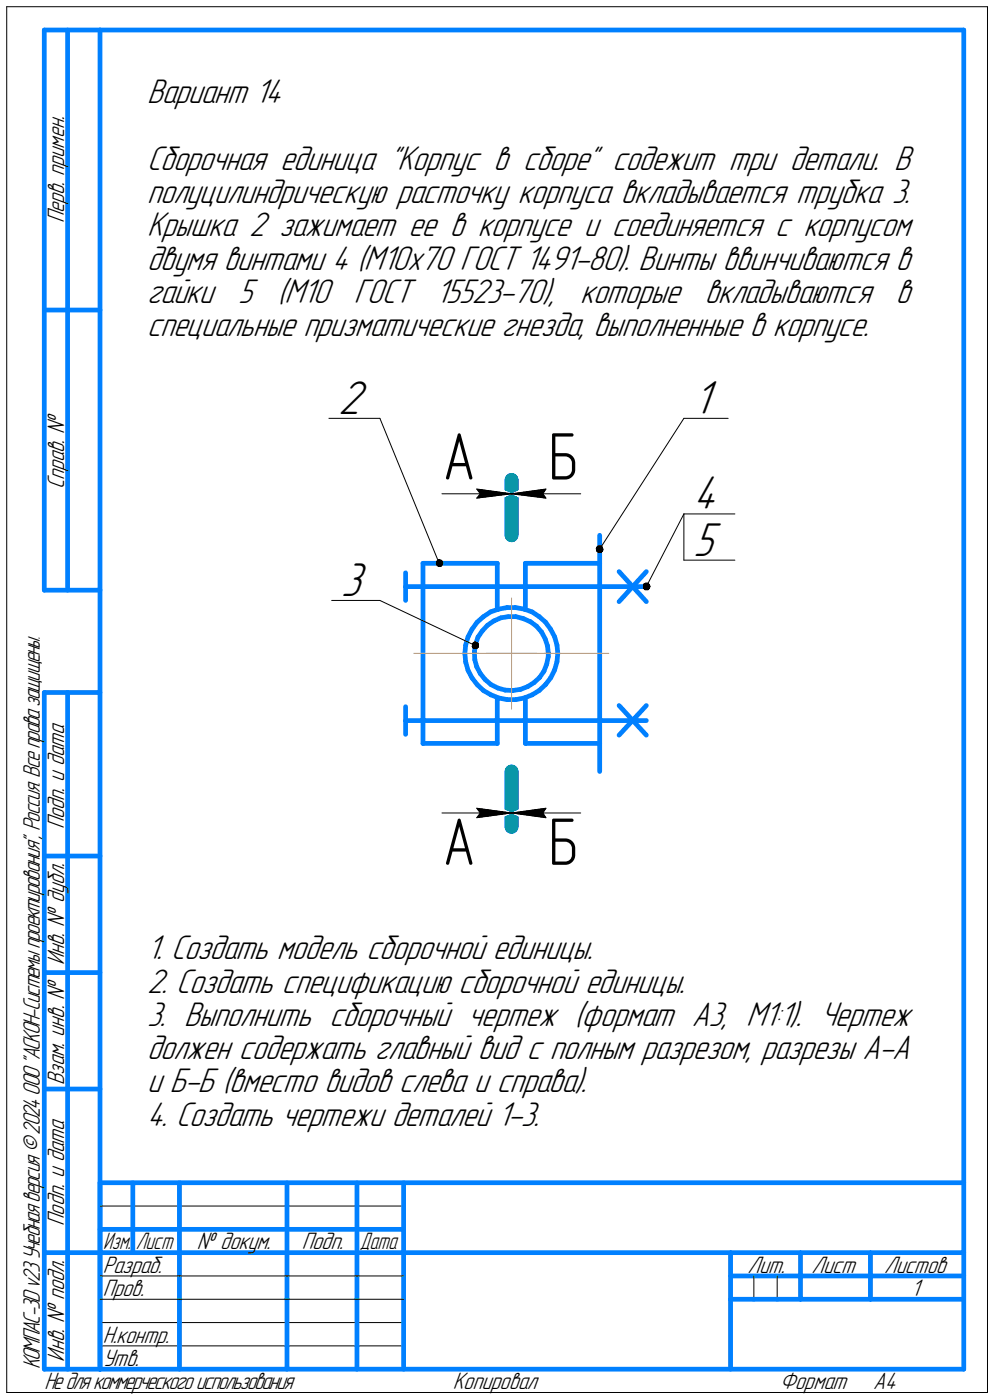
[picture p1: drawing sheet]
<svg xmlns="http://www.w3.org/2000/svg" width="213mm" height="300mm" viewBox="0 0 213 300" stroke-linecap="round" stroke-linejoin="round" font-family="sans-serif">
<g fill="none" stroke="#000" stroke-width=".21">
<path d="M1.4 1.4h210.1zM1.4 1.4v297zM211.5 1.4v297zM70.4 89.7h11zM81.4 89.7l12.7 31zM146.5 89.7l-18.1 28zM146.5 89.7h9.5zM94.7 105.8h14.9zM102.1 106.8l7.5-1zM102.1 104.8l.8 1zM102.1 104.8l7.5 1zM102.9 105.8l-.8 1z"/>
<path d="M109.6 105.8l7.3-1zM109.6 105.8l7.3 1zM109.6 105.8h14.8zM116.2 105.8l.7 1zM116.9 104.8l-.7 1zM146.5 110.2l-8.1 15.5zM146.5 110.2v9.9zM146.5 110.2h10.9zM71 128.7h10.4zM81.4 128.7l20.4 9.6zM146.5 120.1h10.9zM94.7 174.2h14.9z"/>
<path d="M102.1 175.3l7.5-1.1zM102.1 173.2l.8 1zM102.1 173.2l7.5 1zM102.9 174.2l-.8 1.1zM109.6 174.2l7.3-1zM109.6 174.2l7.3 1.1zM109.6 174.2h14.8zM116.2 174.2l.7 1.1zM116.9 173.2l-.7 1zM21.4 258.5h65zM21.4 273.5h17zM21.4 278.5h17z"/>
<path d="M38.4 273.5h23.1zM38.4 278.5h23.1zM61.5 273.5h15zM61.5 278.5h15zM76.5 273.5h9.9zM76.5 278.5h9.9zM161.5 273.5v5zM166.5 273.5v5zM1.4 298.4h210.1zM21.4 283.5h65zM21.4 288.5h65z"/>
</g>
<g fill="none" stroke="#0080ff" stroke-width="1">
<path d="M9.5 6.4v120.1zM9.5 6.4h11.9zM14.5 6.4v120.1zM21.4 6.4h185zM21.4 6.4v287.1zM206.4 6.4v287.1zM9.5 66.5h11.9zM128.4 114.7v6zM9.5 126.5h11.9zM86.9 122.8v5.9zM86.9 125.7h51.5zM90.6 120.7h15.9z"/>
<path d="M90.6 120.7v38.6zM99.7 138.3l-.1 1.7zM100.2 136.5l-.5 1.8zM101.1 134.9l-.9 1.6zM101.6 139.7l.1 1.7zM101.9 138.1l-.3 1.6zM102.2 133.3l1.3-1.1zM102.2 133.3l-1.1 1.6zM102.4 136.6l-.5 1.5zM103.3 135.2l-.9 1.4zM103.5 132.2l1.6-1.1zM104.4 134l1.3-.9z"/>
<path d="M104.4 134l-1.1 1.2zM105.1 131.1l1.7-.5zM105.7 133.1l1.6-.7zM106.5 120.7v9.9zM106.8 130.6l1.8-.4zM107.3 132.4l1.6-.2zM108.6 130.2h1.8zM108.9 132.2h1.6zM110.4 130.2l1.9 .4zM110.5 132.2l1.6 .4zM112.1 132.6l1.5 .7zM112.3 130.6l1.7 .5z"/>
<path d="M112.5 120.7v9.9zM112.5 120.7h15.9zM113.6 133.3l1.3 .9zM114 131.1l1.5 1.1zM114.9 134.2l1.1 1.3zM115.5 132.2l1.3 1.1zM116 135.5l.8 1.4zM116.8 136.9l.5 1.5zM116.8 133.3l1.1 1.6zM117.3 138.4l.1 1.6zM117.9 134.9l.9 1.6zM118.8 136.5l.5 1.8z"/>
<path d="M119.3 138.3l.2 1.7zM128.4 120.7v38.6zM132.6 122.5l5.8 6.4zM138.4 122.5l-5.8 6.4zM9.5 148.4v145.1zM9.5 148.4h11.9zM14.5 148.4v145.1zM86.9 151.5v5.9zM86.9 154.4h51.5zM90.6 159.3h15.9zM99.6 140l.1 1.9zM99.7 141.9l.5 1.8z"/>
<path d="M100.2 143.7l.9 1.6zM101.1 145.3l1.1 1.4zM101.7 141.4l.4 1.5zM102.1 142.9l.8 1.5zM102.2 146.7l1.3 1.3zM102.9 144.4l1 1.2zM103.5 148l1.7 .9zM103.9 145.6l1.3 1.1zM105.2 146.7l1.5 .8zM105.2 148.9l1.6 .7zM106.5 149.5v9.8zM106.7 147.5l1.5 .4z"/>
<path d="M106.8 149.6l1.8 .3zM108.2 147.9l1.6 .1zM108.6 149.9h1.9zM109.8 148l1.7-.3zM110.5 149.9l1.8-.3zM111.5 147.7l1.5-.5zM112.3 149.6l1.7-.7zM112.5 159.3h15.9zM112.5 149.5v9.8zM113 147.2l1.4-.9zM114 148.9l1.5-.9zM114.4 146.3l1.2-1.1z"/>
<path d="M115.5 148l1.3-1.3zM116.5 143.8l-.9 1.4zM117.1 142.3l-.6 1.5zM117.4 140.7l-.3 1.6zM117.4 140v.7zM117.9 145.3l-1.1 1.4zM118.8 143.6l-.9 1.7zM119.3 141.8l-.5 1.8zM119.5 140l-.2 1.8zM128.4 159.3v6.1zM132.6 151.2l5.8 6.4zM138.4 151.2l-5.8 6.4z"/>
<path d="M9.5 183.5h11.9zM9.5 208.4h11.9zM9.5 233.4h11.9zM21.4 253.5h185zM21.4 253.5v40zM28.4 253.5v15zM38.4 253.5v25zM61.5 253.5v25zM76.5 253.5v25zM86.4 253.5v40zM9.5 268.5h11.9zM21.4 263.5h7z"/>
<path d="M21.4 268.5h7zM28.4 263.5h10zM28.4 268.5h10zM38.4 278.5v15zM38.4 263.5h23.1zM38.4 268.5h23.1zM61.5 278.5v15zM61.5 263.5h15zM61.5 268.5h15zM76.5 278.5v15zM76.5 263.5h9.9zM76.5 268.5h9.9z"/>
<path d="M86.4 268.5h120zM156.5 268.5v25zM156.5 273.5h14.9zM156.5 278.5h5zM161.5 278.5h5zM166.5 278.5h4.9zM171.4 268.5v10zM171.4 273.5h35zM171.4 278.5h15zM186.4 268.5v10zM186.4 278.5h20zM9.5 293.5h11.9z"/>
<path d="M21.4 293.5h185z"/>
</g>
<path d="M109.6 130.1v9.9zM109.6 128.2v11.8zM88.6 140h11zM99.6 140h10zM101.1 140h1.4zM104.1 140h5.5zM109.6 140h9.9zM109.6 140v9.9zM109.6 140h5.4zM109.6 140v12zM116.5 140h1.4zM119.5 140h10.9z" fill="none" stroke="#ff8000" stroke-width=".21"/>
<path d="M109.6 102.9v11.8zM109.6 165.4v11.8z" fill="none" stroke="#009696" stroke-width="3"/>
<g fill="#fff" stroke="#fff" stroke-width=".21">
<path d="M94.8 91.7h7.1zM94.8 91.8h7.1zM94.8 91.9h7.1zM94.8 91.9h7.1zM94.8 92h7.1zM94.8 92.1h7.1zM94.8 92.2h7.1zM94.8 92.3h7.1zM94.8 92.4h7.1zM94.8 92.5h7.1zM94.8 92.5h7.1zM94.8 92.6h7.1zM94.8 92.7h7.1zM94.8 92.8h7.1zM94.8 92.9h7.1zM94.8 93h7.1zM94.8 93h7.1zM94.8 93.1h7.1zM94.8 93.2h7.1zM94.8 93.3h7.1zM94.8 93.4h7.1zM94.8 93.5h7.1zM94.8 93.6h7.1zM94.8 93.6h7.1zM94.8 93.7h7.1zM94.8 93.8h7.1zM94.8 93.9h7.1zM94.8 94h7.1zM94.8 94.1h7.1zM94.8 94.1h7.1zM94.8 94.2h7.1zM94.8 94.3h7.1zM94.8 94.4h7.1zM94.8 94.5h7.1zM94.8 94.6h7.1zM94.8 94.7h7.1zM94.8 94.7h7.1zM94.8 94.8h7.1zM94.8 94.9h7.1zM94.8 95h7.1zM94.8 95.1h7.1zM94.8 95.2h7.1zM94.8 95.2h7.1zM94.8 95.3h7.1zM94.8 95.4h7.1zM94.8 95.5h7.1zM94.8 95.6h7.1zM94.8 95.7h7.1zM94.8 95.8h7.1zM94.8 95.8h7.1zM94.8 95.9h7.1zM94.8 96h7.1zM94.8 96.1h7.1zM94.8 96.2h7.1zM94.8 96.3h7.1zM94.8 96.4h7.1zM94.8 96.4h7.1zM94.8 96.5h7.1zM94.8 96.6h7.1zM94.8 96.7h7.1zM94.8 96.8h7.1zM94.8 96.9h7.1zM94.8 96.9h7.1zM94.8 97h7.1zM94.8 97.1h7.1zM94.8 97.2h7.1zM94.8 97.3h7.1zM94.8 97.4h7.1zM94.8 97.5h7.1zM94.8 97.5h7.1zM94.8 97.6h7.1zM94.8 97.7h7.1zM94.8 97.8h7.1zM94.8 97.9h7.1zM94.8 98h7.1zM94.8 98h7.1zM94.8 98.1h7.1zM94.8 98.2h7.1zM94.8 98.3h7.1zM94.8 98.4h7.1zM94.8 98.5h7.1zM94.8 98.6h7.1zM94.8 98.6h7.1zM94.8 98.7h7.1zM94.8 98.8h7.1zM94.8 98.9h7.1zM94.8 99h7.1zM94.8 99.1h7.1zM94.8 99.1h7.1zM94.8 99.2h7.1zM94.8 99.3h7.1zM94.8 99.4h7.1zM94.8 99.5h7.1zM94.8 99.6h7.1zM94.8 99.7h7.1zM94.8 99.7h7.1zM94.8 99.8h7.1zM94.8 99.9h7.1zM94.8 100h7.1zM94.8 100.1h7.1zM94.8 100.2h7.1zM94.8 100.2h7.1zM94.8 100.3h7.1zM94.8 100.4h7.1zM94.8 100.5h7.1zM94.8 100.6h7.1zM94.8 100.7h7.1zM94.8 100.8h7.1zM94.8 100.8h7.1zM94.8 100.9h7.1zM94.8 101h7.1zM94.8 101.1h7.1zM94.8 101.2h7.1zM94.8 101.3h7.1zM94.8 101.3h7.1zM94.8 101.4h7.1zM94.8 101.5h7.1zM94.8 101.6h7.1zM94.8 101.7h7.1zM94.8 101.8h7.1zM94.8 101.9h7.1zM94.8 101.9h7.1zM94.8 102h7.1zM94.8 102.1h7.1zM94.8 102.2h7.1zM94.8 102.3h7.1zM94.8 102.4h7.1zM94.8 102.4h7.1zM94.8 102.5h7.1zM94.8 102.6h7.1zM94.8 102.7h7.1zM94.8 102.8h7.1zM94.8 102.9h7.1zM94.8 103h7.1zM94.8 103h7.1zM94.8 103.1h7.1zM94.8 103.2h7.1zM94.8 103.3h7.1zM94.8 103.4h7.1zM94.8 103.5h7.1zM94.8 103.5h7.1zM94.8 103.6h7.1zM94.8 103.7h7.1zM94.8 103.8h7.1zM94.8 103.9h7.1zM94.8 104h7.1zM94.8 104.1h7.1zM94.8 104.1h7.1zM94.8 104.2h7.1zM94.8 104.3h7.1zM94.8 104.4h7.1zM94.8 104.5h7.1zM94.8 104.6h7.1zM94.8 104.6h7.1zM94.8 104.7h7.1zM94.8 104.8h7.1zM94.8 104.9h7.1zM94.8 105h7.1zM94.8 105.1h7.1zM94.8 105.2h7.1zM94.8 105.2h7.1zM94.8 105.3h7.1zM94.8 105.4h7.1zM94.8 105.5h7.1zM94.8 105.6h7.1zM94.8 105.7h7.1zM94.8 105.7h7.1z"/>
<path d="M94.8 174.2h7.1zM94.8 174.3h7.1zM94.8 174.4h7.1zM94.8 174.5h7.1zM94.8 174.6h7.1zM94.8 174.7h7.1zM94.8 174.8h7.1zM94.8 174.8h7.1zM94.8 174.9h7.1zM94.8 175h7.1zM94.8 175.1h7.1zM94.8 175.2h7.1zM94.8 175.3h7.1zM94.8 175.3h7.1zM94.8 175.4h7.1zM94.8 175.5h7.1zM94.8 175.6h7.1zM94.8 175.7h7.1zM94.8 175.8h7.1zM94.8 175.9h7.1zM94.8 175.9h7.1zM94.8 176h7.1zM94.8 176.1h7.1zM94.8 176.2h7.1zM94.8 176.3h7.1zM94.8 176.4h7.1zM94.8 176.4h7.1zM94.8 176.5h7.1zM94.8 176.6h7.1zM94.8 176.7h7.1zM94.8 176.8h7.1zM94.8 176.9h7.1zM94.8 177h7.1zM94.8 177h7.1zM94.8 177.1h7.1zM94.8 177.2h7.1zM94.8 177.3h7.1zM94.8 177.4h7.1zM94.8 177.5h7.1zM94.8 177.5h7.1zM94.8 177.6h7.1zM94.8 177.7h7.1zM94.8 177.8h7.1zM94.8 177.9h7.1zM94.8 178h7.1zM94.8 178.1h7.1zM94.8 178.1h7.1zM94.8 178.2h7.1zM94.8 178.3h7.1zM94.8 178.4h7.1zM94.8 178.5h7.1zM94.8 178.6h7.1zM94.8 178.6h7.1zM94.8 178.7h7.1zM94.8 178.8h7.1zM94.8 178.9h7.1zM94.8 179h7.1zM94.8 179.1h7.1zM94.8 179.2h7.1zM94.8 179.2h7.1zM94.8 179.3h7.1zM94.8 179.4h7.1zM94.8 179.5h7.1zM94.8 179.6h7.1zM94.8 179.7h7.1zM94.8 179.7h7.1zM94.8 179.8h7.1zM94.8 179.9h7.1zM94.8 180h7.1zM94.8 180.1h7.1zM94.8 180.2h7.1zM94.8 180.3h7.1zM94.8 180.3h7.1zM94.8 180.4h7.1zM94.8 180.5h7.1zM94.8 180.6h7.1zM94.8 180.7h7.1zM94.8 180.8h7.1zM94.8 180.8h7.1zM94.8 180.9h7.1zM94.8 181h7.1zM94.8 181.1h7.1zM94.8 181.2h7.1zM94.8 181.3h7.1zM94.8 181.4h7.1zM94.8 181.4h7.1zM94.8 181.5h7.1zM94.8 181.6h7.1zM94.8 181.7h7.1zM94.8 181.8h7.1zM94.8 181.9h7.1zM94.8 181.9h7.1zM94.8 182h7.1zM94.8 182.1h7.1zM94.8 182.2h7.1zM94.8 182.3h7.1zM94.8 182.4h7.1zM94.8 182.5h7.1zM94.8 182.5h7.1zM94.8 182.6h7.1zM94.8 182.7h7.1zM94.8 182.8h7.1zM94.8 182.9h7.1zM94.8 183h7.1zM94.8 183h7.1zM94.8 183.1h7.1zM94.8 183.2h7.1zM94.8 183.3h7.1zM94.8 183.4h7.1zM94.8 183.5h7.1zM94.8 183.6h7.1zM94.8 183.6h7.1zM94.8 183.7h7.1zM94.8 183.8h7.1zM94.8 183.9h7.1zM94.8 184h7.1zM94.8 184.1h7.1zM94.8 184.1h7.1zM94.8 184.2h7.1zM94.8 184.3h7.1zM94.8 184.4h7.1zM94.8 184.5h7.1zM94.8 184.6h7.1zM94.8 184.7h7.1zM94.8 184.7h7.1zM94.8 184.8h7.1zM94.8 184.9h7.1zM94.8 185h7.1zM94.8 185.1h7.1zM94.8 185.2h7.1zM94.8 185.3h7.1zM94.8 185.3h7.1zM94.8 185.4h7.1zM94.8 185.5h7.1zM94.8 185.6h7.1zM94.8 185.7h7.1zM94.8 185.8h7.1zM94.8 185.8h7.1zM94.8 185.9h7.1zM94.8 186h7.1zM94.8 186.1h7.1zM94.8 186.2h7.1zM94.8 186.3h7.1zM94.8 186.4h7.1zM94.8 186.4h7.1zM94.8 186.5h7.1zM94.8 186.6h7.1zM94.8 186.7h7.1zM94.8 186.8h7.1zM94.8 186.9h7.1zM94.8 186.9h7.1zM94.8 187h7.1zM94.8 187.1h7.1zM94.8 187.2h7.1zM94.8 187.3h7.1zM94.8 187.4h7.1zM94.8 187.5h7.1zM94.8 187.5h7.1zM94.8 187.6h7.1zM94.8 187.7h7.1zM94.8 187.8h7.1zM94.8 187.9h7.1zM94.8 188h7.1zM94.8 188h7.1zM94.8 188.1h7.1zM94.8 188.2h7.1zM94.8 188.3h7.1z"/>
<path d="M101.6 104.4h.8zM101.6 104.5h1.4zM101.6 104.6h2.1zM101.6 104.6h2.8zM101.6 104.7h3.5zM101.6 104.8h4.1zM101.6 104.9h4.8zM101.6 105h5.5zM101.6 105.1h6.2zM101.6 105.2h6.4zM101.6 105.2h6.6zM101.6 105.3h6.8zM101.6 105.4h7zM101.6 105.5h7.2zM101.6 105.6h7.4zM101.6 105.7h7.6zM101.6 105.7h7.8zM101.6 105.8h8zM101.6 105.9h7.8zM101.6 106h7.6zM101.6 106.1h7.4zM101.6 106.2h7.2zM101.6 106.3h7zM101.6 106.3h6.8zM101.6 106.4h6.6zM101.6 106.5h6.4zM101.6 106.6h6.2zM101.6 106.7h5.5zM101.6 106.8h4.8zM101.6 106.8h4.1zM101.6 106.9h3.5zM101.6 107h2.8zM101.6 107.1h2.1zM101.6 107.2h1.4zM101.6 107.3h.8z"/>
<path d="M101.6 172.8h.8zM101.6 172.9h1.4zM101.6 173h2.1zM101.6 173.1h2.8zM101.6 173.1h3.5zM101.6 173.2h4.1zM101.6 173.3h4.8zM101.6 173.4h5.5zM101.6 173.5h6.2zM101.6 173.6h6.4zM101.6 173.7h6.6zM101.6 173.7h6.8zM101.6 173.8h7zM101.6 173.9h7.2zM101.6 174h7.4zM101.6 174.1h7.6zM101.6 174.2h7.8zM101.6 174.2h8zM101.6 174.3h7.8zM101.6 174.4h7.6zM101.6 174.5h7.4zM101.6 174.6h7.2zM101.6 174.7h7zM101.6 174.8h6.8zM101.6 174.8h6.6zM101.6 174.9h6.4zM101.6 175h6.2zM101.6 175.1h5.5zM101.6 175.2h4.8zM101.6 175.3h4.1zM101.6 175.3h3.5zM101.6 175.4h2.8zM101.6 175.5h2.1zM101.6 175.6h1.4zM101.6 175.7h.8z"/>
<path d="M117.5 91.7h6.4zM117.5 91.8h6.4zM117.5 91.9h6.4zM117.5 91.9h6.4zM117.5 92h6.4zM117.5 92.1h6.4zM117.5 92.2h6.4zM117.5 92.3h6.4zM117.5 92.4h6.4zM117.5 92.5h6.4zM117.5 92.5h6.4zM117.5 92.6h6.4zM117.5 92.7h6.4zM117.5 92.8h6.4zM117.5 92.9h6.4zM117.5 93h6.4zM117.5 93h6.4zM117.5 93.1h6.4zM117.5 93.2h6.4zM117.5 93.3h6.4zM117.5 93.4h6.4zM117.5 93.5h6.4zM117.5 93.6h6.4zM117.5 93.6h6.4zM117.5 93.7h6.4zM117.5 93.8h6.4zM117.5 93.9h6.4zM117.5 94h6.4zM117.5 94.1h6.4zM117.5 94.1h6.4zM117.5 94.2h6.4zM117.5 94.3h6.4zM117.5 94.4h6.4zM117.5 94.5h6.4zM117.5 94.6h6.4zM117.5 94.7h6.4zM117.5 94.7h6.4zM117.5 94.8h6.4zM117.5 94.9h6.4zM117.5 95h6.4zM117.5 95.1h6.4zM117.5 95.2h6.4zM117.5 95.2h6.4zM117.5 95.3h6.4zM117.5 95.4h6.4zM117.5 95.5h6.4zM117.5 95.6h6.4zM117.5 95.7h6.4zM117.5 95.8h6.4zM117.5 95.8h6.4zM117.5 95.9h6.4zM117.5 96h6.4zM117.5 96.1h6.4zM117.5 96.2h6.4zM117.5 96.3h6.4zM117.5 96.4h6.4zM117.5 96.4h6.4zM117.5 96.5h6.4zM117.5 96.6h6.4zM117.5 96.7h6.4zM117.5 96.8h6.4zM117.5 96.9h6.4zM117.5 96.9h6.4zM117.5 97h6.4zM117.5 97.1h6.4zM117.5 97.2h6.4zM117.5 97.3h6.4zM117.5 97.4h6.4zM117.5 97.5h6.4zM117.5 97.5h6.4zM117.5 97.6h6.4zM117.5 97.7h6.4zM117.5 97.8h6.4zM117.5 97.9h6.4zM117.5 98h6.4zM117.5 98h6.4zM117.5 98.1h6.4zM117.5 98.2h6.4zM117.5 98.3h6.4zM117.5 98.4h6.4zM117.5 98.5h6.4zM117.5 98.6h6.4zM117.5 98.6h6.4zM117.5 98.7h6.4zM117.5 98.8h6.4zM117.5 98.9h6.4zM117.5 99h6.4zM117.5 99.1h6.4zM117.5 99.1h6.4zM117.5 99.2h6.4zM117.5 99.3h6.4zM117.5 99.4h6.4zM117.5 99.5h6.4zM117.5 99.6h6.4zM117.5 99.7h6.4zM117.5 99.7h6.4zM117.5 99.8h6.4zM117.5 99.9h6.4zM117.5 100h6.4zM117.5 100.1h6.4zM117.5 100.2h6.4zM117.5 100.2h6.4zM117.5 100.3h6.4zM117.5 100.4h6.4zM117.5 100.5h6.4zM117.5 100.6h6.4zM117.5 100.7h6.4zM117.5 100.8h6.4zM117.5 100.8h6.4zM117.5 100.9h6.4zM117.5 101h6.4zM117.5 101.1h6.4zM117.5 101.2h6.4zM117.5 101.3h6.4zM117.5 101.3h6.4zM117.5 101.4h6.4zM117.5 101.5h6.4zM117.5 101.6h6.4zM117.5 101.7h6.4zM117.5 101.8h6.4zM117.5 101.9h6.4zM117.5 101.9h6.4zM117.5 102h6.4zM117.5 102.1h6.4zM117.5 102.2h6.4zM117.5 102.3h6.4zM117.5 102.4h6.4zM117.5 102.4h6.4zM117.5 102.5h6.4zM117.5 102.6h6.4zM117.5 102.7h6.4zM117.5 102.8h6.4zM117.5 102.9h6.4zM117.5 103h6.4zM117.5 103h6.4zM117.5 103.1h6.4zM117.5 103.2h6.4zM117.5 103.3h6.4zM117.5 103.4h6.4zM117.5 103.5h6.4zM117.5 103.5h6.4zM117.5 103.6h6.4zM117.5 103.7h6.4zM117.5 103.8h6.4zM117.5 103.9h6.4zM117.5 104h6.4zM117.5 104.1h6.4zM117.5 104.1h6.4zM117.5 104.2h6.4zM117.5 104.3h6.4zM117.5 104.4h6.4zM117.5 104.5h6.4zM117.5 104.6h6.4zM117.5 104.6h6.4zM117.5 104.7h6.4zM117.5 104.8h6.4zM117.5 104.9h6.4zM117.5 105h6.4zM117.5 105.1h6.4zM117.5 105.2h6.4zM117.5 105.2h6.4zM117.5 105.3h6.4zM117.5 105.4h6.4zM117.5 105.5h6.4zM117.5 105.6h6.4zM117.5 105.7h6.4zM117.5 105.7h6.4z"/>
<path d="M117.5 174.2h6.4zM117.5 174.3h6.4zM117.5 174.4h6.4zM117.5 174.5h6.4zM117.5 174.6h6.4zM117.5 174.7h6.4zM117.5 174.8h6.4zM117.5 174.8h6.4zM117.5 174.9h6.4zM117.5 175h6.4zM117.5 175.1h6.4zM117.5 175.2h6.4zM117.5 175.3h6.4zM117.5 175.3h6.4zM117.5 175.4h6.4zM117.5 175.5h6.4zM117.5 175.6h6.4zM117.5 175.7h6.4zM117.5 175.8h6.4zM117.5 175.9h6.4zM117.5 175.9h6.4zM117.5 176h6.4zM117.5 176.1h6.4zM117.5 176.2h6.4zM117.5 176.3h6.4zM117.5 176.4h6.4zM117.5 176.4h6.4zM117.5 176.5h6.4zM117.5 176.6h6.4zM117.5 176.7h6.4zM117.5 176.8h6.4zM117.5 176.9h6.4zM117.5 177h6.4zM117.5 177h6.4zM117.5 177.1h6.4zM117.5 177.2h6.4zM117.5 177.3h6.4zM117.5 177.4h6.4zM117.5 177.5h6.4zM117.5 177.5h6.4zM117.5 177.6h6.4zM117.5 177.7h6.4zM117.5 177.8h6.4zM117.5 177.9h6.4zM117.5 178h6.4zM117.5 178.1h6.4zM117.5 178.1h6.4zM117.5 178.2h6.4zM117.5 178.3h6.4zM117.5 178.4h6.4zM117.5 178.5h6.4zM117.5 178.6h6.4zM117.5 178.6h6.4zM117.5 178.7h6.4zM117.5 178.8h6.4zM117.5 178.9h6.4zM117.5 179h6.4zM117.5 179.1h6.4zM117.5 179.2h6.4zM117.5 179.2h6.4zM117.5 179.3h6.4zM117.5 179.4h6.4zM117.5 179.5h6.4zM117.5 179.6h6.4zM117.5 179.7h6.4zM117.5 179.7h6.4zM117.5 179.8h6.4zM117.5 179.9h6.4zM117.5 180h6.4zM117.5 180.1h6.4zM117.5 180.2h6.4zM117.5 180.3h6.4zM117.5 180.3h6.4zM117.5 180.4h6.4zM117.5 180.5h6.4zM117.5 180.6h6.4zM117.5 180.7h6.4zM117.5 180.8h6.4zM117.5 180.8h6.4zM117.5 180.9h6.4zM117.5 181h6.4zM117.5 181.1h6.4zM117.5 181.2h6.4zM117.5 181.3h6.4zM117.5 181.4h6.4zM117.5 181.4h6.4zM117.5 181.5h6.4zM117.5 181.6h6.4zM117.5 181.7h6.4zM117.5 181.8h6.4zM117.5 181.9h6.4zM117.5 181.9h6.4zM117.5 182h6.4zM117.5 182.1h6.4zM117.5 182.2h6.4zM117.5 182.3h6.4zM117.5 182.4h6.4zM117.5 182.5h6.4zM117.5 182.5h6.4zM117.5 182.6h6.4zM117.5 182.7h6.4zM117.5 182.8h6.4zM117.5 182.9h6.4zM117.5 183h6.4zM117.5 183h6.4zM117.5 183.1h6.4zM117.5 183.2h6.4zM117.5 183.3h6.4zM117.5 183.4h6.4zM117.5 183.5h6.4zM117.5 183.6h6.4zM117.5 183.6h6.4zM117.5 183.7h6.4zM117.5 183.8h6.4zM117.5 183.9h6.4zM117.5 184h6.4zM117.5 184.1h6.4zM117.5 184.1h6.4zM117.5 184.2h6.4zM117.5 184.3h6.4zM117.5 184.4h6.4zM117.5 184.5h6.4zM117.5 184.6h6.4zM117.5 184.7h6.4zM117.5 184.7h6.4zM117.5 184.8h6.4zM117.5 184.9h6.4zM117.5 185h6.4zM117.5 185.1h6.4zM117.5 185.2h6.4zM117.5 185.3h6.4zM117.5 185.3h6.4zM117.5 185.4h6.4zM117.5 185.5h6.4zM117.5 185.6h6.4zM117.5 185.7h6.4zM117.5 185.8h6.4zM117.5 185.8h6.4zM117.5 185.9h6.4zM117.5 186h6.4zM117.5 186.1h6.4zM117.5 186.2h6.4zM117.5 186.3h6.4zM117.5 186.4h6.4zM117.5 186.4h6.4zM117.5 186.5h6.4zM117.5 186.6h6.4zM117.5 186.7h6.4zM117.5 186.8h6.4zM117.5 186.9h6.4zM117.5 186.9h6.4zM117.5 187h6.4zM117.5 187.1h6.4zM117.5 187.2h6.4zM117.5 187.3h6.4zM117.5 187.4h6.4zM117.5 187.5h6.4zM117.5 187.5h6.4zM117.5 187.6h6.4zM117.5 187.7h6.4zM117.5 187.8h6.4zM117.5 187.9h6.4zM117.5 188h6.4zM117.5 188h6.4zM117.5 188.1h6.4zM117.5 188.2h6.4zM117.5 188.3h6.4z"/>
<path d="M116.8 104.4h.6zM116.1 104.5h1.3zM115.4 104.6h2zM114.7 104.6h2.7zM114 104.7h3.4zM113.4 104.8h4zM112.7 104.9h4.7zM112 105h5.4zM111.3 105.1h6.1zM111.1 105.2h6.3zM110.9 105.2h6.5zM110.7 105.3h6.7zM110.6 105.4h6.8zM110.3 105.5h7.1zM110.2 105.6h7.2zM110 105.7h7.4zM109.8 105.7h7.6zM109.6 105.8h7.8zM109.8 105.9h7.6zM110 106h7.4zM110.2 106.1h7.2zM110.3 106.2h7.1zM110.6 106.3h6.8zM110.7 106.3h6.7zM110.9 106.4h6.5zM111.1 106.5h6.3zM111.3 106.6h6.1zM112 106.7h5.4zM112.7 106.8h4.7zM113.4 106.8h4zM114 106.9h3.4zM114.7 107h2.7zM115.4 107.1h2zM116.1 107.2h1.3zM116.8 107.3h.6z"/>
<path d="M116.8 172.8h.6zM116.1 172.9h1.3zM115.4 173h2zM114.7 173.1h2.7zM114 173.1h3.4zM113.4 173.2h4zM112.7 173.3h4.7zM112 173.4h5.4zM111.3 173.5h6.1zM111.1 173.6h6.3zM110.9 173.7h6.5zM110.7 173.7h6.7zM110.6 173.8h6.8zM110.3 173.9h7.1zM110.2 174h7.2zM110 174.1h7.4zM109.8 174.2h7.6zM109.6 174.2h7.8zM109.8 174.3h7.6zM110 174.4h7.4zM110.2 174.5h7.2zM110.3 174.6h7.1zM110.6 174.7h6.8zM110.7 174.8h6.7zM110.9 174.8h6.5zM111.1 174.9h6.3zM111.3 175h6.1zM112 175.1h5.4zM112.7 175.2h4.7zM113.4 175.3h4zM114 175.3h3.4zM114.7 175.4h2.7zM115.4 175.5h2zM116.1 175.6h1.3zM116.8 175.7h.6z"/>
<path d="M148.5 80.9h5.4zM148.5 81h5.4zM148.5 81.1h5.4zM148.5 81.2h5.4zM148.5 81.3h5.4zM148.5 81.4h5.4zM148.5 81.4h5.4zM148.5 81.5h5.4zM148.5 81.6h5.4zM148.5 81.7h5.4zM148.5 81.8h5.4zM148.5 81.9h5.4zM148.5 82h5.4zM148.5 82h5.4zM148.5 82.1h5.4zM148.5 82.2h5.4zM148.5 82.3h5.4zM148.5 82.4h5.4zM148.5 82.5h5.4zM148.5 82.5h5.4zM148.5 82.6h5.4zM148.5 82.7h5.4zM148.5 82.8h5.4zM148.5 82.9h5.4zM148.5 83h5.4zM148.5 83.1h5.4zM148.5 83.1h5.4zM148.5 83.2h5.4zM148.5 83.3h5.4zM148.5 83.4h5.4zM148.5 83.5h5.4zM148.5 83.6h5.4zM148.5 83.7h5.4zM148.5 83.7h5.4zM148.5 83.8h5.4zM148.5 83.9h5.4zM148.5 84h5.4zM148.5 84.1h5.4zM148.5 84.2h5.4zM148.5 84.2h5.4zM148.5 84.3h5.4zM148.5 84.4h5.4zM148.5 84.5h5.4zM148.5 84.6h5.4zM148.5 84.7h5.4zM148.5 84.8h5.4zM148.5 84.8h5.4zM148.5 84.9h5.4zM148.5 85h5.4zM148.5 85.1h5.4zM148.5 85.2h5.4zM148.5 85.3h5.4zM148.5 85.3h5.4zM148.5 85.4h5.4zM148.5 85.5h5.4zM148.5 85.6h5.4zM148.5 85.7h5.4zM148.5 85.8h5.4zM148.5 85.9h5.4zM148.5 85.9h5.4zM148.5 86h5.4zM148.5 86.1h5.4zM148.5 86.2h5.4zM148.5 86.3h5.4zM148.5 86.4h5.4zM148.5 86.4h5.4zM148.5 86.5h5.4zM148.5 86.6h5.4zM148.5 86.7h5.4zM148.5 86.8h5.4zM148.5 86.9h5.4zM148.5 87h5.4zM148.5 87h5.4zM148.5 87.1h5.4zM148.5 87.2h5.4zM148.5 87.3h5.4zM148.5 87.4h5.4zM148.5 87.5h5.4zM148.5 87.5h5.4zM148.5 87.6h5.4zM148.5 87.7h5.4zM148.5 87.8h5.4zM148.5 87.9h5.4zM148.5 88h5.4zM148.5 88.1h5.4zM148.5 88.1h5.4zM148.5 88.2h5.4zM148.5 88.3h5.4zM148.5 88.4h5.4zM148.5 88.5h5.4zM148.5 88.6h5.4zM148.5 88.6h5.4zM148.5 88.7h5.4zM148.5 88.8h5.4zM148.5 88.9h5.4zM148.5 89h5.4zM148.5 89.1h5.4zM148.5 89.2h5.4zM148.5 89.2h5.4zM148.5 89.3h5.4zM148.5 89.4h5.4zM148.5 89.5h5.4zM148.5 89.6h5.4zM148.5 89.7h5.4zM148.5 89.7h5.4zM148.5 89.8h5.4zM148.5 89.9h5.4zM148.5 90h5.4zM148.5 90.1h5.4zM148.5 90.2h5.4zM148.5 90.3h5.4zM148.5 90.3h5.4zM148.5 90.4h5.4zM148.5 90.5h5.4zM148.5 90.6h5.4zM148.5 90.7h5.4zM148.5 90.8h5.4z"/>
<path d="M72.4 80.9h6.9zM72.4 81h6.9zM72.4 81.1h6.9zM72.4 81.2h6.9zM72.4 81.3h6.9zM72.4 81.4h6.9zM72.4 81.4h6.9zM72.4 81.5h6.9zM72.4 81.6h6.9zM72.4 81.7h6.9zM72.4 81.8h6.9zM72.4 81.9h6.9zM72.4 82h6.9zM72.4 82h6.9zM72.4 82.1h6.9zM72.4 82.2h6.9zM72.4 82.3h6.9zM72.4 82.4h6.9zM72.4 82.5h6.9zM72.4 82.5h6.9zM72.4 82.6h6.9zM72.4 82.7h6.9zM72.4 82.8h6.9zM72.4 82.9h6.9zM72.4 83h6.9zM72.4 83.1h6.9zM72.4 83.1h6.9zM72.4 83.2h6.9zM72.4 83.3h6.9zM72.4 83.4h6.9zM72.4 83.5h6.9zM72.4 83.6h6.9zM72.4 83.7h6.9zM72.4 83.7h6.9zM72.4 83.8h6.9zM72.4 83.9h6.9zM72.4 84h6.9zM72.4 84.1h6.9zM72.4 84.2h6.9zM72.4 84.2h6.9zM72.4 84.3h6.9zM72.4 84.4h6.9zM72.4 84.5h6.9zM72.4 84.6h6.9zM72.4 84.7h6.9zM72.4 84.8h6.9zM72.4 84.8h6.9zM72.4 84.9h6.9zM72.4 85h6.9zM72.4 85.1h6.9zM72.4 85.2h6.9zM72.4 85.3h6.9zM72.4 85.3h6.9zM72.4 85.4h6.9zM72.4 85.5h6.9zM72.4 85.6h6.9zM72.4 85.7h6.9zM72.4 85.8h6.9zM72.4 85.9h6.9zM72.4 85.9h6.9zM72.4 86h6.9zM72.4 86.1h6.9zM72.4 86.2h6.9zM72.4 86.3h6.9zM72.4 86.4h6.9zM72.4 86.4h6.9zM72.4 86.5h6.9zM72.4 86.6h6.9zM72.4 86.7h6.9zM72.4 86.8h6.9zM72.4 86.9h6.9zM72.4 87h6.9zM72.4 87h6.9zM72.4 87.1h6.9zM72.4 87.2h6.9zM72.4 87.3h6.9zM72.4 87.4h6.9zM72.4 87.5h6.9zM72.4 87.5h6.9zM72.4 87.6h6.9zM72.4 87.7h6.9zM72.4 87.8h6.9zM72.4 87.9h6.9zM72.4 88h6.9zM72.4 88.1h6.9zM72.4 88.1h6.9zM72.4 88.2h6.9zM72.4 88.3h6.9zM72.4 88.4h6.9zM72.4 88.5h6.9zM72.4 88.6h6.9zM72.4 88.6h6.9zM72.4 88.7h6.9zM72.4 88.8h6.9zM72.4 88.9h6.9zM72.4 89h6.9zM72.4 89.1h6.9zM72.4 89.2h6.9zM72.4 89.2h6.9zM72.4 89.3h6.9zM72.4 89.4h6.9zM72.4 89.5h6.9zM72.4 89.6h6.9zM72.4 89.7h6.9zM72.4 89.7h6.9zM72.4 89.8h6.9zM72.4 89.9h6.9zM72.4 90h6.9zM72.4 90.1h6.9zM72.4 90.2h6.9zM72.4 90.3h6.9zM72.4 90.3h6.9zM72.4 90.4h6.9zM72.4 90.5h6.9zM72.4 90.6h6.9zM72.4 90.7h6.9zM72.4 90.8h6.9z"/>
<path d="M73 119.9h6.3zM73 120h6.3zM73 120.1h6.3zM73 120.1h6.3zM73 120.2h6.3zM73 120.3h6.3zM73 120.4h6.3zM73 120.5h6.3zM73 120.6h6.3zM73 120.6h6.3zM73 120.7h6.3zM73 120.8h6.3zM73 120.9h6.3zM73 121h6.3zM73 121.1h6.3zM73 121.2h6.3zM73 121.2h6.3zM73 121.3h6.3zM73 121.4h6.3zM73 121.5h6.3zM73 121.6h6.3zM73 121.7h6.3zM73 121.8h6.3zM73 121.8h6.3zM73 121.9h6.3zM73 122h6.3zM73 122.1h6.3zM73 122.2h6.3zM73 122.3h6.3zM73 122.3h6.3zM73 122.4h6.3zM73 122.5h6.3zM73 122.6h6.3zM73 122.7h6.3zM73 122.8h6.3zM73 122.9h6.3zM73 122.9h6.3zM73 123h6.3zM73 123.1h6.3zM73 123.2h6.3zM73 123.3h6.3zM73 123.4h6.3zM73 123.4h6.3zM73 123.5h6.3zM73 123.6h6.3zM73 123.7h6.3zM73 123.8h6.3zM73 123.9h6.3zM73 124h6.3zM73 124h6.3zM73 124.1h6.3zM73 124.2h6.3zM73 124.3h6.3zM73 124.4h6.3zM73 124.5h6.3zM73 124.5h6.3zM73 124.6h6.3zM73 124.7h6.3zM73 124.8h6.3zM73 124.9h6.3zM73 125h6.3zM73 125.1h6.3zM73 125.1h6.3zM73 125.2h6.3zM73 125.3h6.3zM73 125.4h6.3zM73 125.5h6.3zM73 125.6h6.3zM73 125.6h6.3zM73 125.7h6.3zM73 125.8h6.3zM73 125.9h6.3zM73 126h6.3zM73 126.1h6.3zM73 126.2h6.3zM73 126.2h6.3zM73 126.3h6.3zM73 126.4h6.3zM73 126.5h6.3zM73 126.6h6.3zM73 126.7h6.3zM73 126.7h6.3zM73 126.8h6.3zM73 126.9h6.3zM73 127h6.3zM73 127.1h6.3zM73 127.2h6.3zM73 127.3h6.3zM73 127.3h6.3zM73 127.4h6.3zM73 127.5h6.3zM73 127.6h6.3zM73 127.7h6.3zM73 127.8h6.3zM73 127.8h6.3zM73 127.9h6.3zM73 128h6.3zM73 128.1h6.3zM73 128.2h6.3zM73 128.3h6.3zM73 128.4h6.3zM73 128.4h6.3zM73 128.5h6.3zM73 128.6h6.3zM73 128.7h6.3zM73 128.8h6.3zM73 128.9h6.3zM73 128.9h6.3zM73 129h6.3zM73 129.1h6.3zM73 129.2h6.3zM73 129.3h6.3zM73 129.4h6.3zM73 129.5h6.3zM73 129.5h6.3zM73 129.6h6.3zM73 129.7h6.3z"/>
<path d="M148.5 101.4h6.9zM148.5 101.5h6.9zM148.5 101.6h6.9zM148.5 101.7h6.9zM148.5 101.8h6.9zM148.5 101.9h6.9zM148.5 101.9h6.9zM148.5 102h6.9zM148.5 102.1h6.9zM148.5 102.2h6.9zM148.5 102.3h6.9zM148.5 102.4h6.9zM148.5 102.4h6.9zM148.5 102.5h6.9zM148.5 102.6h6.9zM148.5 102.7h6.9zM148.5 102.8h6.9zM148.5 102.9h6.9zM148.5 103h6.9zM148.5 103h6.9zM148.5 103.1h6.9zM148.5 103.2h6.9zM148.5 103.3h6.9zM148.5 103.4h6.9zM148.5 103.5h6.9zM148.5 103.5h6.9zM148.5 103.6h6.9zM148.5 103.7h6.9zM148.5 103.8h6.9zM148.5 103.9h6.9zM148.5 104h6.9zM148.5 104.1h6.9zM148.5 104.1h6.9zM148.5 104.2h6.9zM148.5 104.3h6.9zM148.5 104.4h6.9zM148.5 104.5h6.9zM148.5 104.6h6.9zM148.5 104.6h6.9zM148.5 104.7h6.9zM148.5 104.8h6.9zM148.5 104.9h6.9zM148.5 105h6.9zM148.5 105.1h6.9zM148.5 105.2h6.9zM148.5 105.2h6.9zM148.5 105.3h6.9zM148.5 105.4h6.9zM148.5 105.5h6.9zM148.5 105.6h6.9zM148.5 105.7h6.9zM148.5 105.7h6.9zM148.5 105.8h6.9zM148.5 105.9h6.9zM148.5 106h6.9zM148.5 106.1h6.9zM148.5 106.2h6.9zM148.5 106.3h6.9zM148.5 106.3h6.9zM148.5 106.4h6.9zM148.5 106.5h6.9zM148.5 106.6h6.9zM148.5 106.7h6.9zM148.5 106.8h6.9zM148.5 106.8h6.9zM148.5 106.9h6.9zM148.5 107h6.9zM148.5 107.1h6.9zM148.5 107.2h6.9zM148.5 107.3h6.9zM148.5 107.4h6.9zM148.5 107.4h6.9zM148.5 107.5h6.9zM148.5 107.6h6.9zM148.5 107.7h6.9zM148.5 107.8h6.9zM148.5 107.9h6.9zM148.5 107.9h6.9zM148.5 108h6.9zM148.5 108.1h6.9zM148.5 108.2h6.9zM148.5 108.3h6.9zM148.5 108.4h6.9zM148.5 108.5h6.9zM148.5 108.5h6.9zM148.5 108.6h6.9zM148.5 108.7h6.9zM148.5 108.8h6.9zM148.5 108.9h6.9zM148.5 109h6.9zM148.5 109.1h6.9zM148.5 109.1h6.9zM148.5 109.2h6.9zM148.5 109.3h6.9zM148.5 109.4h6.9zM148.5 109.5h6.9zM148.5 109.6h6.9zM148.5 109.6h6.9zM148.5 109.7h6.9zM148.5 109.8h6.9zM148.5 109.9h6.9zM148.5 110h6.9zM148.5 110.1h6.9zM148.5 110.2h6.9zM148.5 110.2h6.9zM148.5 110.3h6.9zM148.5 110.4h6.9zM148.5 110.5h6.9zM148.5 110.6h6.9zM148.5 110.7h6.9zM148.5 110.7h6.9zM148.5 110.8h6.9zM148.5 110.9h6.9zM148.5 111h6.9zM148.5 111.1h6.9zM148.5 111.2h6.9zM148.5 111.3h6.9z"/>
<path d="M148.5 111.3h6.4zM148.5 111.4h6.4zM148.5 111.5h6.4zM148.5 111.6h6.4zM148.5 111.7h6.4zM148.5 111.8h6.4zM148.5 111.8h6.4zM148.5 111.9h6.4zM148.5 112h6.4zM148.5 112.1h6.4zM148.5 112.2h6.4zM148.5 112.3h6.4zM148.5 112.4h6.4zM148.5 112.4h6.4zM148.5 112.5h6.4zM148.5 112.6h6.4zM148.5 112.7h6.4zM148.5 112.8h6.4zM148.5 112.9h6.4zM148.5 112.9h6.4zM148.5 113h6.4zM148.5 113.1h6.4zM148.5 113.2h6.4zM148.5 113.3h6.4zM148.5 113.4h6.4zM148.5 113.5h6.4zM148.5 113.5h6.4zM148.5 113.6h6.4zM148.5 113.7h6.4zM148.5 113.8h6.4zM148.5 113.9h6.4zM148.5 114h6.4zM148.5 114h6.4zM148.5 114.1h6.4zM148.5 114.2h6.4zM148.5 114.3h6.4zM148.5 114.4h6.4zM148.5 114.5h6.4zM148.5 114.6h6.4zM148.5 114.6h6.4zM148.5 114.7h6.4zM148.5 114.8h6.4zM148.5 114.9h6.4zM148.5 115h6.4zM148.5 115.1h6.4zM148.5 115.1h6.4zM148.5 115.2h6.4zM148.5 115.3h6.4zM148.5 115.4h6.4zM148.5 115.5h6.4zM148.5 115.6h6.4zM148.5 115.7h6.4zM148.5 115.7h6.4zM148.5 115.8h6.4zM148.5 115.9h6.4zM148.5 116h6.4zM148.5 116.1h6.4zM148.5 116.2h6.4zM148.5 116.2h6.4zM148.5 116.3h6.4zM148.5 116.4h6.4zM148.5 116.5h6.4zM148.5 116.6h6.4zM148.5 116.7h6.4zM148.5 116.8h6.4zM148.5 116.8h6.4zM148.5 116.9h6.4zM148.5 117h6.4zM148.5 117.1h6.4zM148.5 117.2h6.4zM148.5 117.3h6.4zM148.5 117.3h6.4zM148.5 117.4h6.4zM148.5 117.5h6.4zM148.5 117.6h6.4zM148.5 117.7h6.4zM148.5 117.8h6.4zM148.5 117.9h6.4zM148.5 117.9h6.4zM148.5 118h6.4zM148.5 118.1h6.4zM148.5 118.2h6.4zM148.5 118.3h6.4zM148.5 118.4h6.4zM148.5 118.4h6.4zM148.5 118.5h6.4zM148.5 118.6h6.4zM148.5 118.7h6.4zM148.5 118.8h6.4zM148.5 118.9h6.4zM148.5 119h6.4zM148.5 119h6.4zM148.5 119.1h6.4zM148.5 119.2h6.4zM148.5 119.3h6.4zM148.5 119.4h6.4zM148.5 119.5h6.4zM148.5 119.5h6.4zM148.5 119.6h6.4zM148.5 119.7h6.4zM148.5 119.8h6.4zM148.5 119.9h6.4zM148.5 120h6.4zM148.5 120.1h6.4zM148.5 120.1h6.4zM148.5 120.2h6.4zM148.5 120.3h6.4zM148.5 120.4h6.4zM148.5 120.5h6.4zM148.5 120.6h6.4zM148.5 120.6h6.4zM148.5 120.7h6.4zM148.5 120.8h6.4zM148.5 120.9h6.4zM148.5 121h6.4zM148.5 121.1h6.4zM148.5 121.2h6.4z"/>
</g>
<g fill="#000" stroke="#000" stroke-width=".21">
<path d="M93.8 120h.5zM93.7 120.1h.9zM93.6 120.1h1.1zM93.6 120.2h1.1zM93.4 120.3h1.4zM93.4 120.4h1.5zM93.4 120.5h1.5zM93.4 120.6h1.5zM93.4 120.6h1.5zM93.4 120.7h1.5zM93.3 120.8h1.6zM93.4 120.9h1.5zM93.5 121h1.3zM93.5 121.1h1.3zM93.6 121.2h1.1zM93.6 121.2h1.1zM93.7 121.3h.9zM93.9 121.4h.6z"/>
<path d="M102.2 104.9h.6zM102.3 105h1.1zM102.4 105.1h1.6zM102.4 105.2h2.2zM102.4 105.2h2.8zM102.5 105.3h3.3zM102.6 105.4h3.9zM102.6 105.5h4.5zM102.7 105.6h5zM102.8 105.7h5.6zM102.9 105.7h6.1z"/>
<path d="M102.9 105.8h6.7zM102.9 105.9h6zM102.8 106h5.4zM102.7 106.1h4.8zM102.6 106.2h4.2zM102.5 106.3h3.7zM102.5 106.3h3zM102.4 106.4h2.4zM102.4 106.5h1.7zM102.3 106.6h1.2zM102.2 106.7h.6z"/>
<path d="M109.6 105.8h6.6zM110.2 105.9h6.1zM110.9 106h5.5zM111.6 106.1h4.9zM112.3 106.2h4.2zM112.9 106.3h3.7zM113.6 106.3h3.1zM114.3 106.4h2.5zM115 106.5h1.8zM115.7 106.6h1.1zM116.3 106.7h.6z"/>
<path d="M116.3 104.9h.6zM115.7 105h1.1zM115.1 105.1h1.7zM114.5 105.2h2.3zM113.9 105.2h2.8zM113.3 105.3h3.3zM112.7 105.4h3.9zM112 105.5h4.5zM111.4 105.6h5zM110.8 105.7h5.6zM110.2 105.7h6.1z"/>
<path d="M128.1 117h.8zM127.8 117.1h1.1zM127.8 117.2h1.2zM127.8 117.3h1.2zM127.8 117.3h1.3zM127.7 117.4h1.4zM127.7 117.5h1.4zM127.6 117.6h1.6zM127.7 117.7h1.5zM127.7 117.8h1.5zM127.7 117.9h1.5zM127.7 117.9h1.5zM127.7 118h1.4zM127.7 118.1h1.4zM127.8 118.2h1.2zM127.9 118.3h1zM128 118.4h.9zM128.1 118.4h.7z"/>
<path d="M101.6 137.6h.3zM101.4 137.7h.8zM101.3 137.8h1zM101.3 137.8h1.1zM101.2 137.9h1.2zM101.1 138h1.4zM101.1 138.1h1.4zM101.1 138.2h1.4zM101.1 138.3h1.4zM101.1 138.3h1.4zM101.1 138.4h1.4zM101 138.5h1.5zM101.1 138.6h1.4zM101.2 138.7h1.3zM101.2 138.8h1.2zM101.3 138.9h1.1zM101.3 138.9h1zM101.5 139h.5z"/>
<path d="M138.2 125h.7zM138 125.1h.9zM137.8 125.1h1.2zM137.8 125.2h1.2zM137.8 125.3h1.3zM137.8 125.4h1.4zM137.8 125.5h1.4zM137.8 125.6h1.5zM137.7 125.6h1.6zM137.8 125.7h1.5zM137.8 125.8h1.5zM137.8 125.9h1.4zM137.8 126h1.4zM137.8 126.1h1.4zM137.8 126.2h1.3zM137.9 126.2h1.1zM138 126.3h.9zM138.1 126.4h.8z"/>
<path d="M102.2 173.3h.6zM102.3 173.4h1.1zM102.4 173.5h1.6zM102.4 173.6h2.2zM102.4 173.7h2.8zM102.5 173.7h3.3zM102.6 173.8h3.9zM102.6 173.9h4.5zM102.7 174h5zM102.8 174.1h5.6zM102.9 174.2h6.1z"/>
<path d="M102.9 174.2h6.7zM102.9 174.3h6.1zM102.8 174.4h5.6zM102.7 174.5h5zM102.6 174.6h4.5zM102.6 174.7h3.9zM102.5 174.8h3.3zM102.4 174.8h2.8zM102.4 174.9h2.2zM102.4 175h1.6zM102.3 175.1h1.1zM102.2 175.2h.6z"/>
<path d="M109.6 174.2h6.6zM110.2 174.3h6.1zM110.8 174.4h5.6zM111.4 174.5h5zM112 174.6h4.5zM112.7 174.7h3.9zM113.3 174.8h3.3zM113.9 174.8h2.8zM114.5 174.9h2.3zM115.1 175h1.7zM115.7 175.1h1.1zM116.3 175.2h.6z"/>
<path d="M116.3 173.3h.6zM115.7 173.4h1.1zM115.1 173.5h1.7zM114.5 173.6h2.3zM113.9 173.7h2.8zM113.3 173.7h3.3zM112.7 173.8h3.9zM112 173.9h4.5zM111.4 174h5zM110.8 174.1h5.6zM110.2 174.2h6.1z"/>
</g>
<g font-size="14.5">
<text x="94.8" y="102.8">А</text>
<text x="117.5" y="102.8">Б</text>
<text x="94.8" y="185.4">А</text>
<text x="117.5" y="185.4">Б</text>
</g>
<g font-size="10.8">
<text x="72.4" y="88.7">2</text>
<text x="148.5" y="88.7">1</text>
<text x="148.5" y="109.2">4</text>
<text x="148.5" y="119.1">5</text>
<text x="73" y="127.7">3</text>
</g>
<g font-size="7.8">
<text x="31.5" y="22.1">Вариант 14</text>
<text x="31.5" y="36.4">Сборочная единица &quot;Корпус в сборе&quot; содежит три детали. В</text>
<text x="31.5" y="43.5">полуцилиндрическую расточку корпуса вкладывается трубка 3.</text>
<text x="31.5" y="50.6">Крышка 2 зажимает ее в корпусе и соединяется с корпусом</text>
<text x="31.5" y="57.8">двумя винтами 4 (М10х70 ГОСТ 1491-80). Винты ввинчиваются в</text>
<text x="31.5" y="64.9">гайки</text>
<text x="51" y="64.9">5</text>
<text x="59.5" y="64.9">(М10</text>
<text x="75.8" y="64.9">ГОСТ</text>
<text x="93.4" y="64.9">15523-70),</text>
<text x="124.3" y="64.9">которые</text>
<text x="150.9" y="64.9">вкладываются</text>
<text x="191.9" y="64.9">в</text>
<text x="31.5" y="72.1">специальные призматические гнезда, выполненные в корпусе.</text>
<text x="31.5" y="205.6">1. Создать модель сборочной единицы.</text>
<text x="31.5" y="212.7">2. Создать спецификацию сборочной единицы.</text>
<text x="31.5" y="219.9">3. Выполнить сборочный чертеж (формат А3, М1:1). Чертеж</text>
<text x="31.5" y="227">должен содержать главный вид с полным разрезом, разрезы А-А</text>
<text x="31.5" y="234.1">и Б-Б (вместо видов слева и справа).</text>
<text x="31.5" y="241.3">4. Создать чертежи деталей 1-3.</text>
</g>
<g font-size="5.4">
<text x="13.8" y="47.9" transform="rotate(-90 13.8 47.9)">Перв. примен.</text>
<text x="13.8" y="104.8" transform="rotate(-90 13.8 104.8)">Справ. №</text>
<text x="13.8" y="177.7" transform="rotate(-90 13.8 177.7)">Подп. и дата</text>
<text x="13.8" y="206.8" transform="rotate(-90 13.8 206.8)">Инв. № дубл.</text>
<text x="13.8" y="232.6" transform="rotate(-90 13.8 232.6)">Взам. инв. №</text>
<text x="13.8" y="262.7" transform="rotate(-90 13.8 262.7)">Подп. и дата</text>
<text x="42.2" y="267.8">№ докум.</text>
<text x="64.6" y="267.8">Подп.</text>
<text x="22" y="272.8">Разраб.</text>
<text x="160.1" y="272.8">Лит.</text>
<text x="173.8" y="272.8">Лист</text>
<text x="189.3" y="272.8">Листов</text>
<text x="22" y="277.8">Пров.</text>
<text x="195.1" y="277.8">1</text>
<text x="22" y="287.8">Н.контр.</text>
<text x="8.5" y="293.5" transform="rotate(-90 8.5 293.5)">КОМПАС-3Dv23Учебнаяверсия©2024ООО&quot;АСКОН-Системыпроектирования&quot;, Россия. Всеправазащищены.</text>
<text x="13.8" y="291.8" transform="rotate(-90 13.8 291.8)">Инв. № подл.</text>
<text x="22" y="292.8">Утв.</text>
<text x="9.5" y="297.7">Недлякоммерческогоиспользования</text>
<text x="97" y="297.8">Копировал</text>
<text x="167" y="297.8">Формат</text>
<text x="187" y="297.8">A4</text>
</g>
<g font-size="5.3">
<text x="22.1" y="267.8">Изм.</text>
<text x="29.1" y="267.8">Лист</text>
<text x="77.1" y="267.8">Дата</text>
</g>
</svg>
